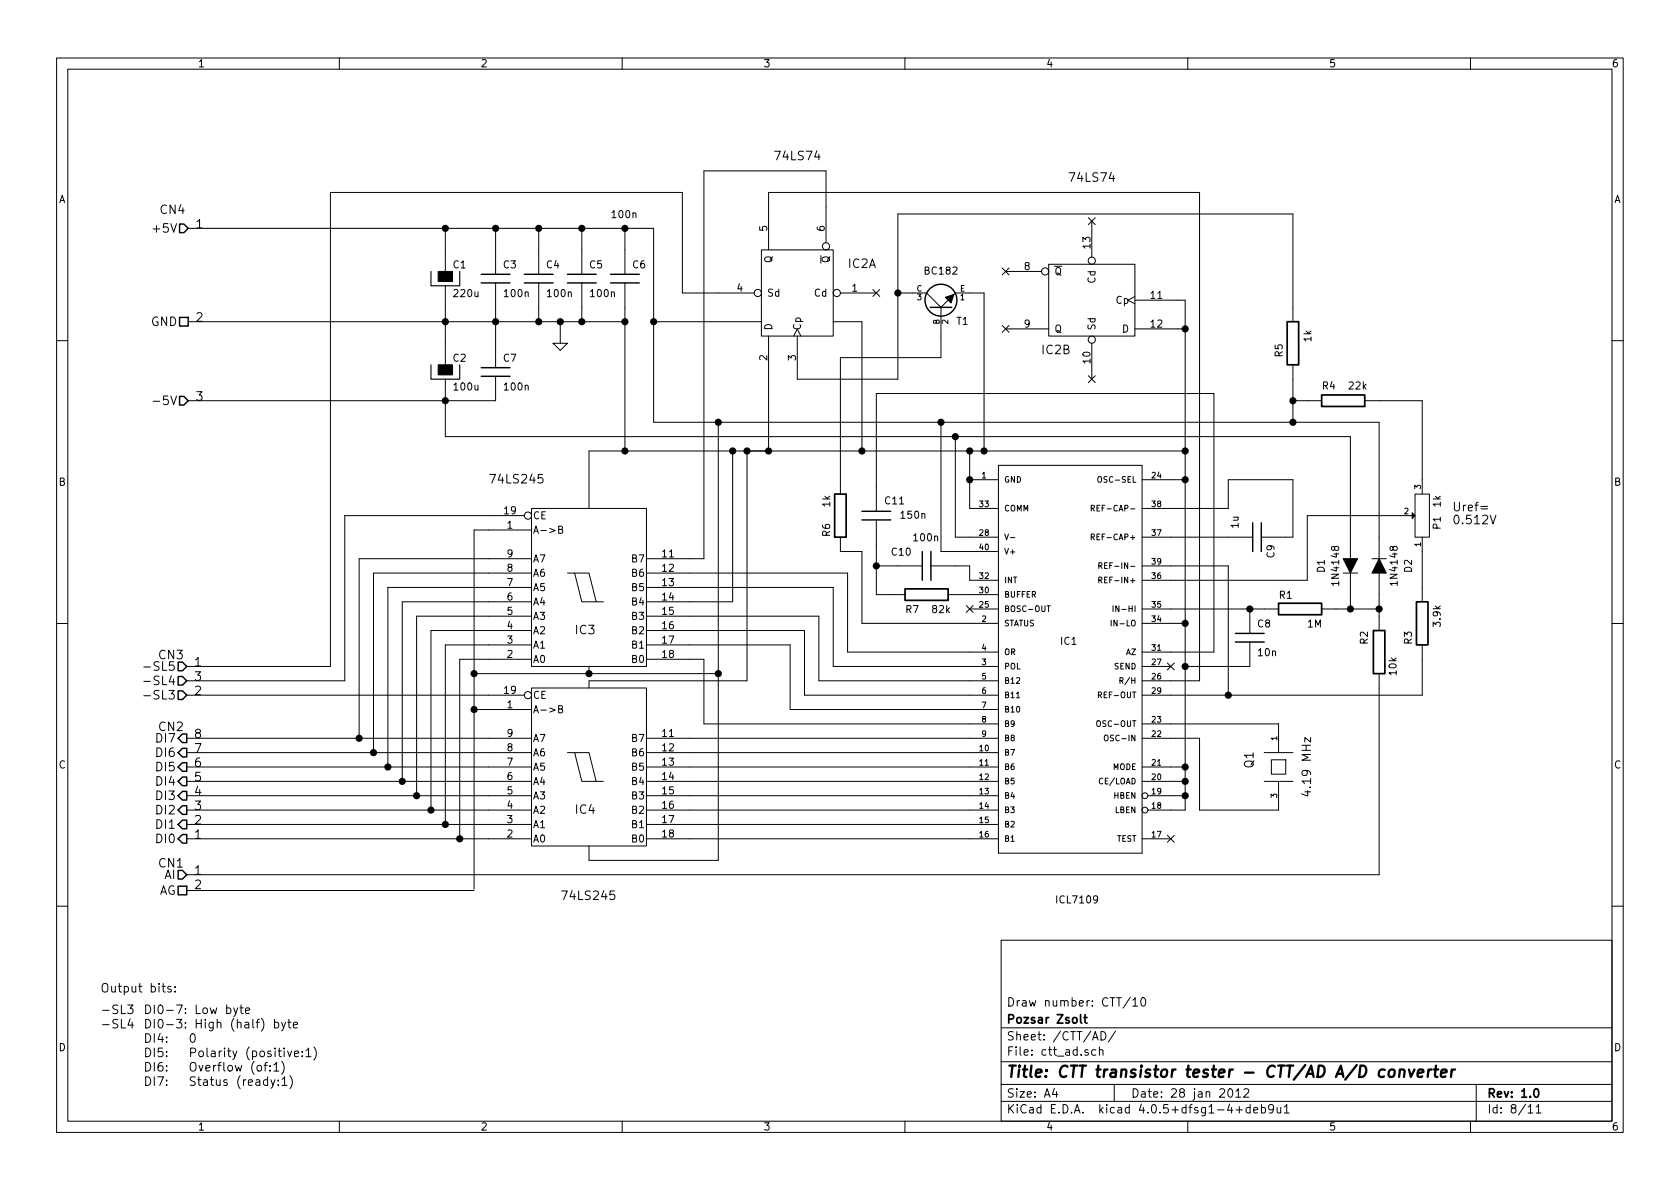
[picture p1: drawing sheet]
<svg xmlns="http://www.w3.org/2000/svg" width="297mm" height="210mm" viewBox="0 0 297 210" stroke-linecap="round" stroke-linejoin="round" font-family="sans-serif">
<g fill="none" stroke="#000" stroke-width=".18">
<path d="M10 10.3h277v189.9h-277zM12 12.2h273v186.1h-273zM60 10.3v1.9M110 10.3v1.9M160 10.3v1.9M210 10.3v1.9M260 10.3v1.9M192.4 38.5l1.2 1.2M193 39.1v6.4M193.6 38.5l-1.2 1.2M33.3 40.4h82.3v34.3h128.2v24.1M33.3 56.9h77.2"/>
<path d="M78.7 40.4v7.6M78.7 50.5v14M87.6 40.4v8.1M87.6 50v15M95.2 40.4v8.1M95.2 50v6.9M99.1 56.9v3.8M102.9 40.4v8.1M102.9 50v6.9M110.5 40.4v8.1M110.5 50v29.8M115.6 56.9h19"/>
<path d="M133.3 51.8h-12.7v-17.8h-62.2v83.9h-25.4M134.6 44.2h12.7v15.2h-12.7zM135.9 44.2v-10.2h76.2v86.4h-10.2M135.9 59.4v20.4M140.3 59.4l.7-1.2 .6 1.2M146 42.9v-12.7h-21.5v68.6h-10.2M147.3 56.9h5.1v22.9M148.6 51.8h6.3M154.3 51.2l1.2 1.2M155.5 51.2l-1.2 1.2M158.7 51.8h5.1l2.6 2.6M166.4 54.4v8.8h-17.8v24.2"/>
<path d="M167.6 53.1l-1.2 1.3M168.7 52.1l.2-.3h5.1v28M177.2 57.6l1.2 1.2M177.2 47.4l1.2 1.2M177.8 58.2h7.6M177.8 48h6.3M178.4 57.6l-1.2 1.2M178.4 47.4l-1.2 1.2M185.4 46.7h15.3v12.7h-15.3zM200.7 52.4l-1.3 .7 1.3 .6M200.7 58.2h8.8M200.7 53.1h8.8v90.2h-6.6"/>
<path d="M228.6 56.9v-19.1h-69.9v29.3h-17.7v-7.7M10 60.2h2M27.1 71h1.1M78.7 67.1v10.1h160.1v21.6M87.6 66.5v4.4h-54.3M97.8 60.7h2.5l-1.2 1.3zM127 74.7v77.4h-22.9v-2.5M129.5 79.8v26.6h-15.2M132.1 79.8v40.6h-28v1.3M166.4 74.7v22.8h10.1M168.9 77.2v17.8h7.6M171.4 79.8v10.1h5.1"/>
<path d="M192.4 66.4l1.2 1.3M193 60.7v6.4M193.6 66.4l-1.2 1.3M209.5 79.8h-105.4v10.1M228.6 70.9h5.1M228.6 64.5v10.2M241.3 70.9h10.2v16.5M285 60.2h2M92.7 91.2h-31.7v29.2h-28M94 89.9h20.3v28h-20.3zM94 93.7h-10.2v63.5M94 98.8h-30.5v31.8"/>
<path d="M98.8 93.6l.6-.1v-.4l-.6-.1v1.3h.5l.1-.1 .1-.3-.3-.3M148.6 95v2.5h3.8v12.7h24.1M154.9 90.4v-20.8h59.7v45.7h-12.7M154.9 91.9v13.3h5.1M171.4 84.8h5.1M176.5 82.3h25.4v68.6h-25.4zM177.6 94.4l.4 1 .3-1M178.7 95.1h.7M192.9 95l.5-.1v-.4l-.5-.1v1M192.9 89.9l.5-.1v-.4h-.5v1M193.2 95l.3 .4M193.2 89.9l.3 .5"/>
<path d="M194.2 84.3h.3l.2 .1 .1 .6-.3 .3-.3-.2-.1-.5zM195.3 100h.3M195.8 99.5h-.5v1h.5M201.9 89.9h15.3v-5.1h11.4v10.2h-5.6M201.9 95h19.6M201.9 84.8h7.6M242.6 98.8h2.5M249.7 91.2h-18.6v11.4h-29.2M250.2 87.4h2.5v7.6h-2.5zM251.5 95v11.4M261.8 89.6h1.2M261.8 90h1.2"/>
<path d="M263.5 91.1l.5 1.5 .5-1.5M10 110.3h2M25.4 118h1.2M83.8 119.1h43.2M94 114h-15.3v31.8M94 101.3h-28v31.8M94 106.4h-22.9v31.8M94 111.5h-17.8v31.8M94 116.6h-12.7v31.7M94 109h-20.3v31.7M94 103.9h-25.4v31.7M100.3 101.3h1.3l1.3 5.1h3.8"/>
<path d="M101.6 101.3h2.5l1.3 5.1M104.1 117.9v1.2M114.3 116.6h10.2v11.4h52M114.3 101.3h35.6v14h26.6M114.3 111.5h27.9v11.4h34.3M114.3 103.9h33v14h29.2M114.3 114h25.4v11.5h36.8M114.3 109h30.5v11.4h31.7M154.9 100.1h8.2M164.6 100.1h6.8v2.5h5.1M167.6 105.2h8.9M170.8 107.1l1.3 1.2"/>
<path d="M171.4 107.7h5.1M172.1 107.1l-1.3 1.2M185.1 107.1h.6M194.3 102.6l.5-.1v-.4h-.5v1M194.3 100h.5v-.4l-.5-.1v1M194.5 102.6l.3 .5M194.5 100l.3 .5M196.5 109.7v1M196.8 107.1v1M201.9 110.2h7.6M201.9 107.7h24.2M201.9 117.9h5.1"/>
<path d="M201.9 100.1h15.3v22.8M206.4 117.2l1.2 1.3M207.6 117.2l-1.2 1.3M221 113.5v4.4h-11.5M221 107.7v4.3M233.7 107.7h10.1M237.5 101.3h2.5M238.8 101.3v6.4M243.8 101.3v10.2M243.8 119.1v35.6h-210.8M251.5 114v8.9h-49.6M285 110.3h2"/>
<path d="M25.4 120.5h1.2M25.4 123h1.2M33 135.6h61M33 122.9h59.7M33 138.2h61M33 133.1h61M33 130.6h61M83.8 125.5h10.2M94 121.7h20.3v27.9h-20.3zM98.8 125.4l.6-.1v-.4l-.6-.1v1.3h.5l.1-.2 .1-.3-.3-.2M100.3 133.1h1.3l1.3 5.1h3.8M101.6 133.1h2.5l1.3 5.1"/>
<path d="M114.3 135.6h62.2M114.3 138.2h62.2M114.3 133.1h62.2M114.3 130.6h62.2M179.7 123.4h.6M194 127.5h.3l.2 .1 .1 .5-.3 .4-.3-.2-.1-.5zM194.2 122.9h.5v-.5h-.5v1M195.4 130h.3l.2 .1v.6l-.2 .3-.4-.1-.1-.6zM198 120.4l.5-.1v-.4l-.5-.1v1M201.9 135.6h7.6M201.9 130.6h10.2v12.7h14v-5.1M201.9 138.2h7.6"/>
<path d="M201.9 128h24.2v5.1M223.5 138.2h5.1M223.5 133.1h5.1M224.8 134.4h2.5v2.5h-2.5zM33 157.5h50.8M33 143.3h61M33 148.3h61M33 140.7h61M33 145.8h61M114.3 143.3h62.2M114.3 148.3h62.2M114.3 140.7h62.2"/>
<path d="M114.3 145.8h62.2M201.9 148.3h5.1M202.9 140.7h6.6M206.4 147.7l1.2 1.2M207.6 147.7l-1.2 1.2M10 160.2h2M22.6 177.7h.9l-.5 .6 .4 .1 .1 .2-.1 .5-.2 .1h-.4l-.2-.1M28.7 174.4h.5M28.9 173.9v1.3l.3 .2M30.2 174.5l-.3-.1-.3 .2 .1 .2 .5 .2v.4h-.6M31 175.3v.1M31 174.5v.1"/>
<path d="M41.3 178.2l.4 1M42 178.2l-.5 1.4-.2 .2M42.4 178.2h.6M42.6 177.7v1.3l.4 .2M43.4 178.7l.7-.1v-.3l-.5-.1-.2 .3 .1 .7h.6M177 166.3h108v32h-108zM199.8 176.3l-1.2 2M200.3 176.9l.4-.5v1.5M200.3 177.9h.8M201.9 176.6l.2-.2a.81 .81 0 0 1 .5 .6 .81 .81 0 0 1-.2 .8l-.2 .1a.79 .79 0 0 1-.3-1.3zM285 160.2h2M23 180.2l-.4 1.1h1"/>
<path d="M23.4 180.8v1M33.8 183l.2-.2a.81 .81 0 0 1 .5 .8 .81 .81 0 0 1-.5 .7l-.2-.1-.2-.5zM45.5 188.5l.2-.1 .5 .1 .1 .6-.2 .2-.4 .1-.2-.2zM46.7 188.4h.6M47.3 187.9l-.3 .1-.1 .1v1.3M47.3 191a.48 .48 0 0 0-.6 .1v.7a.48 .48 0 0 0 .6 .1M47.3 190.4v1.5M47.8 189.2v.2M47.8 188.5v.1M47.9 190.9l.4 1M48.4 188.3l.5-.4v1.5M48.4 189.4h.9"/>
<path d="M48.5 180.8a.48 .48 0 0 1 .7 .1v.7a.48 .48 0 0 1-.7 .1M48.5 180.3v1.5M48.6 190.9l-.5 1.4-.2 .2M49.2 185.8h.6M49.2 191.8v.1M49.2 191v.2M49.4 185.3v1.4l.4 .2M49.8 180.8l.3 1M49.8 187.7a1.75 1.75 0 0 1 0 2.3M49.9 190.8l.4-.4v1.5M49.9 191.9h.8M50.2 185.3v.2"/>
<path d="M50.2 185.8v1.1M50.5 180.8l-.5 1.3-.2 .2M50.9 185.8l.3 1.1 .4-1.1M50.9 180.8h.6M51.1 180.3v1.3l.4 .2M51.3 190.2a1.75 1.75 0 0 1 0 2.3M51.9 181.3l.7-.2-.1-.3h-.4l-.2 .2v.7h.6M52.1 186.4l.7-.2-.1-.3-.4-.1-.2 .3v.7h.6M53.4 186.7v.2M53.4 185.9v.2M54.1 185.8l.5-.5v1.6M54.1 186.9h.9"/>
<path d="M55.5 185.1a1.75 1.75 0 0 1 0 2.3M60 198.3v1.9M110 198.3v1.9M160 198.3v1.9M177 194.8h108M177 191.8h108M177 187.8h108M177 181.8h108M186.4 192.5l-.3 1h.9M186.8 193v1M193.2 183.9l.4-1.5 .6 1.5M193.7 185.7l-.4-.1-.3 .3 .1 .6 .2 .1 .4-.1"/>
<path d="M194.4 185.7l.2-.1 .4 .1v.9M194.4 185.1v1.5M194.7 182.4a.76 .76 0 0 1 .8 .8 .76 .76 0 0 1-.8 .7zM197 191.8v3M197.2 182.3l-1.2 2M210 198.3v1.9M217.2 192.7l.2-.2a.81 .81 0 0 1 .6 .6 .81 .81 0 0 1-.2 .8l-.2 .1a.79 .79 0 0 1-.4-1.3zM218.5 193l.4-.5v1.5M218.5 194h.9M218.5 196.3h1.2M219.1 195.7v1.1M219.9 192.7l.3-.2h.3l.3 .5-.9 1h.9"/>
<path d="M221 195.9l-.4-.1-.3 .3 .1 .6 .2 .1 .4-.1M221 195.3v1.5M221.7 196.3l.7-.1-.1-.3-.4-.1-.2 .2v.7h.6M223 195.9l.5-.1 .2 .3-.1 .6h-.6M223 195.3v1.5M225.2 196l-.3 .3h-.3l-.3-.3v-.4l.2-.2 .4-.1 .2 .2a1.19 1.19 0 0 1-.2 1.2l-.4 .1M225.8 195.8l.1 .9 .3 .1 .2-.1M226.4 195.8v1M227.1 195.8l.4-.5v1.5M227.1 196.8h.8M260 198.3v1.9M261 191.8v6.5"/>
<path d="M270.2 195.8l.4-.5v1.5M270.2 196.8h.8M271.6 195.8l.4-.5v1.5M271.6 196.8h.9"/>
<circle cx="134" cy="51.8" r=".63"/>
<circle cx="146" cy="43.6" r=".63"/>
<circle cx="148" cy="51.8" r=".63"/>
<circle cx="184.8" cy="48" r=".63"/>
<circle cx="193" cy="46.1" r=".63"/>
<circle cx="193" cy="60.1" r=".63"/>
<circle cx="93.3" cy="91.2" r=".63"/>
<circle cx="93.3" cy="122.9" r=".63"/>
<circle cx="202.4" cy="143.3" r=".51"/>
<circle cx="202.4" cy="140.7" r=".51"/>
</g>
<path d="M227.6 56.9h2v7.6h-2zM233.7 69.8h7.6v2.1h-7.6zM147.6 87.4h2v7.6h-2zM160 104.1h7.6v2.1h-7.6zM226.1 106.7h7.6v2h-7.6zM242.8 111.5h2.1v7.6h-2.1zM250.4 106.4h2.1v7.6h-2.1zM191.1 179.4v1.3l.2 .2M191.6 179.9h.6M191.8 179.4v1.3l.4 .2M271.3 192.7l.3-.2a.81 .81 0 0 1 .5 .6 .81 .81 0 0 1-.2 .8l-.2 .1a.79 .79 0 0 1-.4-1.3z" fill="none" stroke="#000" stroke-width=".3"/>
<path d="M245.7 189.3a.51 .51 0 0 1 .5-.2 .51 .51 0 0 1 .4 .4l-.1 .6a.54 .54 0 0 1-.5 .4 .54 .54 0 0 1-.5-.4zM247.5 189.3a.52 .52 0 0 1 .9 .1l-.2 1M247.5 189.1l-.1 1.3M249.1 189.1l.4 1.3 .6-1.3M250.7 189.8l1-.2-.1-.4h-.7l-.3 1 .3 .2 .6-.1M252.6 189.1l-.2 1.3M253.1 189.1a.54 .54 0 0 0-.6 .4M253.5 189.1h.8M253.9 188.4l-.2 1.8 .1 .1 .4 .1M254.8 189.8l1-.2-.1-.4h-.7l-.3 1 .3 .2 .6-.1M256.7 189.1l-.2 1.3M257.3 189.1a.54 .54 0 0 0-.7 .4" fill="none" stroke="#000" stroke-width=".41"/>
<g fill="#000" stroke="#000" stroke-width=".25">
<circle cx="78.7" cy="56.9" r=".51"/>
<circle cx="78.7" cy="40.4" r=".51"/>
<circle cx="87.6" cy="40.4" r=".51"/>
<circle cx="87.6" cy="56.9" r=".51"/>
<circle cx="95.3" cy="56.9" r=".51"/>
<circle cx="95.3" cy="40.4" r=".51"/>
<circle cx="99.1" cy="56.9" r=".51"/>
<circle cx="102.9" cy="40.4" r=".51"/>
<circle cx="102.9" cy="56.9" r=".51"/>
<circle cx="110.5" cy="40.4" r=".51"/>
<circle cx="110.5" cy="56.9" r=".51"/>
<circle cx="115.6" cy="56.9" r=".51"/>
<circle cx="158.8" cy="51.8" r=".51"/>
<circle cx="209.6" cy="58.2" r=".51"/>
<circle cx="78.7" cy="70.9" r=".51"/>
<circle cx="110.5" cy="79.8" r=".51"/>
<circle cx="127" cy="74.7" r=".51"/>
<circle cx="129.5" cy="79.8" r=".51"/>
<circle cx="132.1" cy="79.8" r=".51"/>
<circle cx="135.9" cy="79.8" r=".51"/>
<circle cx="152.4" cy="79.8" r=".51"/>
<circle cx="166.4" cy="74.7" r=".51"/>
<circle cx="168.9" cy="77.2" r=".51"/>
<circle cx="171.5" cy="79.8" r=".51"/>
<circle cx="174" cy="79.8" r=".51"/>
<circle cx="209.6" cy="79.8" r=".51"/>
<circle cx="228.6" cy="74.7" r=".51"/>
<circle cx="228.6" cy="70.9" r=".51"/>
<circle cx="171.5" cy="84.8" r=".51"/>
<circle cx="209.6" cy="84.8" r=".51"/>
<circle cx="83.8" cy="119.1" r=".51"/>
<circle cx="104.1" cy="119.1" r=".51"/>
<circle cx="127" cy="119.1" r=".51"/>
<circle cx="154.9" cy="100.1" r=".51"/>
<circle cx="209.6" cy="110.2" r=".51"/>
<circle cx="209.6" cy="117.9" r=".51"/>
<circle cx="221" cy="107.7" r=".51"/>
<circle cx="238.8" cy="107.7" r=".51"/>
<circle cx="243.8" cy="107.7" r=".51"/>
<circle cx="63.5" cy="130.6" r=".51"/>
<circle cx="66" cy="133.1" r=".51"/>
<circle cx="68.6" cy="135.6" r=".51"/>
<circle cx="71.1" cy="138.2" r=".51"/>
<circle cx="83.8" cy="125.5" r=".51"/>
<circle cx="209.6" cy="135.6" r=".51"/>
<circle cx="209.6" cy="138.2" r=".51"/>
<circle cx="217.2" cy="122.9" r=".51"/>
<circle cx="73.7" cy="140.7" r=".51"/>
<circle cx="76.2" cy="143.3" r=".51"/>
<circle cx="78.7" cy="145.8" r=".51"/>
<circle cx="81.3" cy="148.3" r=".51"/>
<circle cx="209.6" cy="140.7" r=".51"/>
</g>
<g fill="none" stroke="#000" stroke-width=".25">
<path d="M31.7 39.6h.8l.8 .8-.8 .7h-.8zM31.7 56.1h1.6v1.6h-1.6zM85.1 50h5.1M85.1 48.5h5.1M92.7 50h5.1M92.7 48.5h5.1M100.3 50h5.1M100.3 48.5h5.1M107.9 50h5.1M107.9 48.5h5.1M164.5 54.4h3.8M31.7 70.1h.8l.8 .8-.8 .7h-.8z"/>
<path d="M85.1 66.5h5.1M85.1 65h5.1M152.4 90.4h5.1M152.4 91.9h5.1M163.1 97.5v5.1M164.6 97.5v5.1M221.5 92.5v5M223 92.5v5M31.5 117.1h.8l.7 .8-.7 .7h-.8zM31.5 119.6h.8l.7 .8-.7 .8h-.8zM218.4 113.5h5.1M218.4 112h5.1"/>
<path d="M31.5 122.2h.8l.7 .7-.7 .8h-.8zM31.5 133.1l.8-.8h.7v1.6h-.7zM32.3 129.8h.7v1.5h-.7l-.8-.7zM32.3 134.9h.7v1.5h-.7l-.8-.8zM32.3 137.4h.7v1.5h-.7l-.8-.7zM31.5 156.7h1.5v1.5h-1.5zM31.5 153.9h.8l.7 .8-.7 .7h-.8zM31.5 140.7l.8-.8h.7v1.6h-.7zM31.5 145.8l.8-.8h.7v1.6h-.7zM32.3 142.5h.7v1.5h-.7l-.8-.7zM32.3 147.6h.7v1.5h-.7l-.8-.8z"/>
<circle cx="166.4" cy="53.1" r="2.82"/>
</g>
<path d="M76.2 48v2.5h5.1v-2.5M76.2 64.5v2.6h5.1v-2.6" fill="none" stroke="#000" stroke-width=".2"/>
<path d="M77.5 48h2.5v1.8h-2.5zM167.1 52.6l1.6-.5-.6 1.5zM77.5 64.5h2.5v1.8h-2.5zM237.5 98.8h2.5l-1.2 2.5zM249.7 90.7l.5 .5-.5 .5zM243.8 98.8l1.3 2.5h-2.5z" fill="#000" stroke="#000" stroke-width=".18"/>
<text font-size="2.8" x="178" y="190.5">Title: CTT transistor tester - CTT/AD A/D converter</text>
<g font-size="2.1">
<text x="137.3" y="28.3">74LS74</text>
<text x="189.3" y="32.2">74LS74</text>
<text x="27.5" y="41.1">+5V</text>
<text x="28.2" y="37.8">CN4</text>
<text x="34.5" y="40.4">1</text>
<text x="150" y="47.4">IC2A</text>
<text x="26.6" y="57.7">GND</text>
<text x="34.5" y="56.9">2</text>
<text x="184.3" y="62.6">IC2B</text>
<text x="28" y="71.6">-5V</text>
<text x="34.5" y="70.9">3</text>
<text x="87" y="85.5">74LS245</text>
<text x="256.8" y="90.4">Uref=</text>
<text x="256.8" y="92.7">0.512V</text>
<text x="101.8" y="112.2">IC3</text>
<text x="26.5" y="118.6">-SL5</text>
<text x="27.9" y="116.6">CN3</text>
<text x="34.3" y="117.9">1</text>
<text x="26.5" y="121.2">-SL4</text>
<text x="26.5" y="123.7">-SL3</text>
<text x="34.3" y="120.4">3</text>
<text x="34.3" y="122.9">2</text>
<text x="27.8" y="131.3">DI7</text>
<text x="27.9" y="129.3">CN2</text>
<text x="34.3" y="130.6">8</text>
<text x="27.8" y="133.9">DI6</text>
<text x="27.8" y="136.4">DI5</text>
<text x="34.3" y="133.1">7</text>
<text x="34.3" y="135.6">6</text>
<text x="221.6" y="135.8" transform="rotate(-90 221.6 135.8)">Q1</text>
<text x="27.8" y="138.9">DI4</text>
<text x="27.8" y="141.5">DI3</text>
<text x="34.3" y="138.2">5</text>
<text x="34.3" y="140.7">4</text>
<text x="34.3" y="143.3">3</text>
<text x="101.8" y="143.9">IC4</text>
<text x="231.8" y="140.2" transform="rotate(-90 231.8 140.2)">4.19 MHz</text>
<text x="27.8" y="144">DI2</text>
<text x="27.8" y="146.6">DI1</text>
<text x="27.8" y="149.1">DI0</text>
<text x="34.3" y="145.8">2</text>
<text x="34.3" y="148.3">1</text>
<text x="27.9" y="153.4">CN1</text>
<text x="29" y="155.4">AI</text>
<text x="34.3" y="154.7">1</text>
<text x="27.9" y="158.2">AG</text>
<text x="34.3" y="157.2">2</text>
<text x="99.7" y="159.2">74LS245</text>
<text x="17.8" y="179.3">-SL3</text>
<text x="17.8" y="175.5">Output bits:</text>
<text x="25.4" y="179.3">DI0-7: Low byte</text>
<text x="178" y="178">Draw number: CTT/10</text>
<text x="17.8" y="181.9">-SL4</text>
<text x="25.4" y="184.4">DI4:</text>
<text x="25.4" y="181.9">DI0-3: High (half) byte</text>
<text x="178" y="184">Sheet: /CTT/AD/</text>
<text x="178" y="181">Pozsar Zsolt</text>
<text x="25.4" y="189.5">DI6:</text>
<text x="25.4" y="186.9">DI5:</text>
<text x="31.1" y="189.5">Overflow (of:1)</text>
<text x="31.1" y="186.9">Polarity (positive:1)</text>
<text x="178" y="186.7">File: ctt_ad.sch</text>
<text x="25.4" y="192">DI7:</text>
<text x="31.1" y="192">Status (ready:1)</text>
<text x="178" y="196.9">KiCad E.D.A. kicad 4.0.5+dfsg1-4+deb9u1</text>
<text x="178" y="194.1">Size: A4</text>
<text x="200" y="194.1">Date: 28 jan 2012</text>
<text x="263" y="194.1">Rev: 1.0</text>
<text x="263" y="196.9">Id: 8/11</text>
</g>
<g font-size="1.8">
<text x="35" y="11.9">1</text>
<text x="85" y="11.9">2</text>
<text x="135" y="11.9">3</text>
<text x="185" y="11.9">4</text>
<text x="235" y="11.9">5</text>
<text x="285" y="11.9">6</text>
<text x="10.4" y="35.9">A</text>
<text x="285.4" y="35.9">A</text>
<text x="108.3" y="38.6">100n</text>
<text x="135.6" y="40.9" transform="rotate(-90 135.6 40.9)">5</text>
<text x="145.8" y="40.9" transform="rotate(-90 145.8 40.9)">6</text>
<text x="80.1" y="47.4">C1</text>
<text x="89" y="47.4">C3</text>
<text x="96.6" y="47.4">C4</text>
<text x="104.3" y="47.4">C5</text>
<text x="111.9" y="47.4">C6</text>
<text x="136.5" y="46.6" transform="rotate(-90 136.5 46.6)">Q</text>
<text x="146.7" y="46.6" transform="rotate(-90 146.7 46.6)">Q</text>
<text x="181.1" y="47.7">8</text>
<text x="192.8" y="43.9" transform="rotate(-90 192.8 43.9)">13</text>
<text x="80.4" y="52.5">220u</text>
<text x="89.3" y="52.5">100n</text>
<text x="96.9" y="52.5">100n</text>
<text x="104.5" y="52.5">100n</text>
<text x="130.3" y="51.6">4</text>
<text x="135.6" y="52.4">Sd</text>
<text x="143.9" y="52.4">Cd</text>
<text x="150.6" y="51.6">1</text>
<text x="163.6" y="48.5">BC182</text>
<text x="186.4" y="48.6">Q</text>
<text x="193.7" y="50.1" transform="rotate(-90 193.7 50.1)">Cd</text>
<text x="197.3" y="53.7">Cp</text>
<text x="203.5" y="52.8">11</text>
<text x="136.5" y="58.4" transform="rotate(-90 136.5 58.4)">D</text>
<text x="141.6" y="58.4" transform="rotate(-90 141.6 58.4)">Cp</text>
<text x="169.2" y="57.4">T1</text>
<text x="181.1" y="57.9">9</text>
<text x="186.4" y="58.8">Q</text>
<text x="193.7" y="58.4" transform="rotate(-90 193.7 58.4)">Sd</text>
<text x="198.4" y="58.8">D</text>
<text x="203.5" y="57.9">12</text>
<text x="80.1" y="64">C2</text>
<text x="89" y="64">C7</text>
<text x="135.6" y="63.7" transform="rotate(-90 135.6 63.7)">2</text>
<text x="140.7" y="63.7" transform="rotate(-90 140.7 63.7)">3</text>
<text x="192.8" y="64.2" transform="rotate(-90 192.8 64.2)">10</text>
<text x="226.8" y="63.1" transform="rotate(-90 226.8 63.1)">R5</text>
<text x="231.9" y="60.4" transform="rotate(-90 231.9 60.4)">1k</text>
<text x="80.4" y="69">100u</text>
<text x="89.3" y="69">100n</text>
<text x="233.8" y="68.9">R4</text>
<text x="238.6" y="68.9">22k</text>
<text x="10.4" y="85.9">B</text>
<text x="146.8" y="89.6" transform="rotate(-90 146.8 89.6)">1k</text>
<text x="156.5" y="89.2">C11</text>
<text x="254.7" y="89.6" transform="rotate(-90 254.7 89.6)">1k</text>
<text x="285.4" y="85.9">B</text>
<text x="89.2" y="90.9">19</text>
<text x="89.7" y="93.5">1</text>
<text x="94.2" y="94.4">A-&gt;B</text>
<text x="94.2" y="91.8">CE</text>
<text x="146.8" y="94.8" transform="rotate(-90 146.8 94.8)">R6</text>
<text x="159.4" y="91.7">150n</text>
<text x="161.7" y="95.7">100n</text>
<text x="219" y="93.4" transform="rotate(-90 219 93.4)">1u</text>
<text x="254.7" y="93.5" transform="rotate(-90 254.7 93.5)">P1</text>
<text x="89.7" y="101.1">8</text>
<text x="89.7" y="98.5">9</text>
<text x="94.2" y="102">A6</text>
<text x="94.2" y="99.4">A7</text>
<text x="111.8" y="99.4">B7</text>
<text x="111.8" y="102">B6</text>
<text x="117.1" y="98.5">11</text>
<text x="117.1" y="101.1">12</text>
<text x="157.7" y="98.2">C10</text>
<text x="225.3" y="98.6" transform="rotate(-90 225.3 98.6)">C9</text>
<text x="234.2" y="101.2" transform="rotate(-90 234.2 101.2)">D1</text>
<text x="249.6" y="101.2" transform="rotate(-90 249.6 101.2)">D2</text>
<text x="89.7" y="106.2">6</text>
<text x="89.7" y="103.6">7</text>
<text x="94.2" y="107.1">A4</text>
<text x="94.2" y="104.5">A5</text>
<text x="111.8" y="104.5">B5</text>
<text x="111.8" y="107.1">B4</text>
<text x="117.1" y="103.6">13</text>
<text x="117.1" y="106.2">14</text>
<text x="226.2" y="105.9">R1</text>
<text x="236.8" y="103.2" transform="rotate(-90 236.8 103.2)">1N4148</text>
<text x="247.1" y="103.2" transform="rotate(-90 247.1 103.2)">1N4148</text>
<text x="89.7" y="113.8">3</text>
<text x="89.7" y="111.2">4</text>
<text x="89.7" y="108.7">5</text>
<text x="94.2" y="112.1">A2</text>
<text x="94.2" y="109.6">A3</text>
<text x="111.8" y="109.6">B3</text>
<text x="111.8" y="112.1">B2</text>
<text x="117.1" y="108.7">15</text>
<text x="117.1" y="111.2">16</text>
<text x="117.1" y="113.8">17</text>
<text x="160.2" y="108.4">R7</text>
<text x="164.9" y="108.4">82k</text>
<text x="222.4" y="110.9">C8</text>
<text x="231.2" y="110.9">1M</text>
<text x="241.8" y="113.9" transform="rotate(-90 241.8 113.9)">R2</text>
<text x="249.6" y="113.9" transform="rotate(-90 249.6 113.9)">R3</text>
<text x="254.7" y="110.7" transform="rotate(-90 254.7 110.7)">3.9k</text>
<text x="89.7" y="116.3">2</text>
<text x="94.2" y="117.2">A0</text>
<text x="94.2" y="114.7">A1</text>
<text x="111.8" y="114.7">B1</text>
<text x="111.8" y="117.2">B0</text>
<text x="117.1" y="116.3">18</text>
<text x="187.6" y="114">IC1</text>
<text x="222.5" y="116">10n</text>
<text x="246.9" y="119.3" transform="rotate(-90 246.9 119.3)">10k</text>
<text x="89.2" y="122.7">19</text>
<text x="89.7" y="125.2">1</text>
<text x="94.2" y="123.6">CE</text>
<text x="89.7" y="130.3">9</text>
<text x="94.2" y="126.1">A-&gt;B</text>
<text x="94.2" y="131.2">A7</text>
<text x="111.8" y="131.2">B7</text>
<text x="117.1" y="130.3">11</text>
<text x="10.4" y="135.9">C</text>
<text x="89.7" y="137.9">6</text>
<text x="89.7" y="135.4">7</text>
<text x="89.7" y="132.8">8</text>
<text x="94.2" y="136.3">A5</text>
<text x="94.2" y="133.7">A6</text>
<text x="111.8" y="133.7">B6</text>
<text x="111.8" y="136.3">B5</text>
<text x="117.1" y="132.8">12</text>
<text x="117.1" y="135.4">13</text>
<text x="117.1" y="137.9">14</text>
<text x="285.4" y="135.9">C</text>
<text x="89.7" y="143">4</text>
<text x="89.7" y="140.5">5</text>
<text x="94.2" y="143.9">A2</text>
<text x="94.2" y="141.3">A3</text>
<text x="94.2" y="138.8">A4</text>
<text x="111.8" y="138.8">B4</text>
<text x="111.8" y="141.3">B3</text>
<text x="111.8" y="143.9">B2</text>
<text x="117.1" y="140.5">15</text>
<text x="117.1" y="143">16</text>
<text x="89.7" y="148.1">2</text>
<text x="89.7" y="145.5">3</text>
<text x="94.2" y="149">A0</text>
<text x="94.2" y="146.4">A1</text>
<text x="111.8" y="146.4">B1</text>
<text x="111.8" y="149">B0</text>
<text x="117.1" y="145.5">17</text>
<text x="117.1" y="148.1">18</text>
<text x="187" y="159.7">ICL7109</text>
<text x="10.4" y="185.9">D</text>
<text x="285.4" y="185.9">D</text>
<text x="35" y="199.9">1</text>
<text x="85" y="199.9">2</text>
<text x="135" y="199.9">3</text>
<text x="185" y="199.9">4</text>
<text x="235" y="199.9">5</text>
<text x="285" y="199.9">6</text>
</g>
<g font-size="1.4">
<text x="162.1" y="51.6">C</text>
<text x="162.2" y="53.1">3</text>
<text x="169.7" y="51.6">E</text>
<text x="169.8" y="53.1">1</text>
<text x="166.1" y="57.4" transform="rotate(-90 166.1 57.4)">B</text>
<text x="167.6" y="57.3" transform="rotate(-90 167.6 57.3)">2</text>
<text x="173.2" y="89.7">33</text>
<text x="173.6" y="84.6">1</text>
<text x="177.5" y="85.3">GND</text>
<text x="194.6" y="85.3">OSC-SEL</text>
<text x="203.7" y="84.6">24</text>
<text x="203.7" y="89.7">38</text>
<text x="251.2" y="86.5" transform="rotate(-90 251.2 86.5)">3</text>
<text x="173.2" y="94.7">28</text>
<text x="177.5" y="90.4">COMM</text>
<text x="193.8" y="95.5">REF-CAP+</text>
<text x="194.2" y="90.4">REF-CAP-</text>
<text x="203.7" y="94.7">37</text>
<text x="248.3" y="90.9">2</text>
<text x="173.2" y="97.3">40</text>
<text x="177.5" y="98">V+</text>
<text x="195.7" y="100.6">REF-IN-</text>
<text x="203.7" y="99.8">39</text>
<text x="251.2" y="96.6" transform="rotate(-90 251.2 96.6)">1</text>
<text x="173.2" y="104.9">30</text>
<text x="173.2" y="102.4">32</text>
<text x="173.2" y="107.4">25</text>
<text x="177.5" y="105.7">BUFFER</text>
<text x="177.5" y="103.1">INT</text>
<text x="195.4" y="103.1">REF-IN+</text>
<text x="203.7" y="107.4">35</text>
<text x="203.7" y="102.4">36</text>
<text x="173.6" y="110">2</text>
<text x="177.5" y="110.7">STATUS</text>
<text x="177.5" y="108.2">BOSC-OUT</text>
<text x="197.1" y="110.7">IN-LO</text>
<text x="197.6" y="108.2">IN-HI</text>
<text x="203.7" y="110">34</text>
<text x="173.6" y="117.6">3</text>
<text x="173.6" y="115.1">4</text>
<text x="177.5" y="118.4">POL</text>
<text x="177.5" y="115.8">OR</text>
<text x="197" y="118.4">SEND</text>
<text x="199" y="115.8">AZ</text>
<text x="203.7" y="115.1">31</text>
<text x="203.7" y="117.6">27</text>
<text x="173.6" y="120.1">5</text>
<text x="173.6" y="122.7">6</text>
<text x="173.6" y="125.2">7</text>
<text x="177.5" y="120.9">B12</text>
<text x="177.5" y="123.4">B11</text>
<text x="177.5" y="126">B10</text>
<text x="194.6" y="123.4">REF-OUT</text>
<text x="198.5" y="120.9">R/H</text>
<text x="203.7" y="120.1">26</text>
<text x="203.7" y="122.7">29</text>
<text x="173.6" y="127.8">8</text>
<text x="173.6" y="130.3">9</text>
<text x="177.5" y="128.5">B9</text>
<text x="177.5" y="131.1">B8</text>
<text x="194.4" y="128.5">OSC-OUT</text>
<text x="196" y="131.1">OSC-IN</text>
<text x="203.7" y="130.3">22</text>
<text x="203.7" y="127.8">23</text>
<text x="225.8" y="130.9" transform="rotate(-90 225.8 130.9)">1</text>
<text x="173.2" y="132.8">10</text>
<text x="173.2" y="135.4">11</text>
<text x="173.2" y="137.9">12</text>
<text x="177.5" y="133.6">B7</text>
<text x="177.5" y="136.1">B6</text>
<text x="196.7" y="136.1">MODE</text>
<text x="203.7" y="137.9">20</text>
<text x="203.7" y="135.4">21</text>
<text x="173.2" y="140.5">13</text>
<text x="173.2" y="143">14</text>
<text x="177.5" y="138.7">B5</text>
<text x="177.5" y="141.2">B4</text>
<text x="177.5" y="143.8">B3</text>
<text x="194.5" y="138.7">CE/LOAD</text>
<text x="196.9" y="141.2">HBEN</text>
<text x="197.1" y="143.8">LBEN</text>
<text x="203.7" y="143">18</text>
<text x="203.7" y="140.5">19</text>
<text x="225.8" y="141.1" transform="rotate(-90 225.8 141.1)">3</text>
<text x="173.2" y="145.5">15</text>
<text x="173.2" y="148.1">16</text>
<text x="177.5" y="146.3">B2</text>
<text x="177.5" y="148.8">B1</text>
<text x="197.3" y="148.8">TEST</text>
<text x="203.7" y="148.1">17</text>
</g>
</svg>
